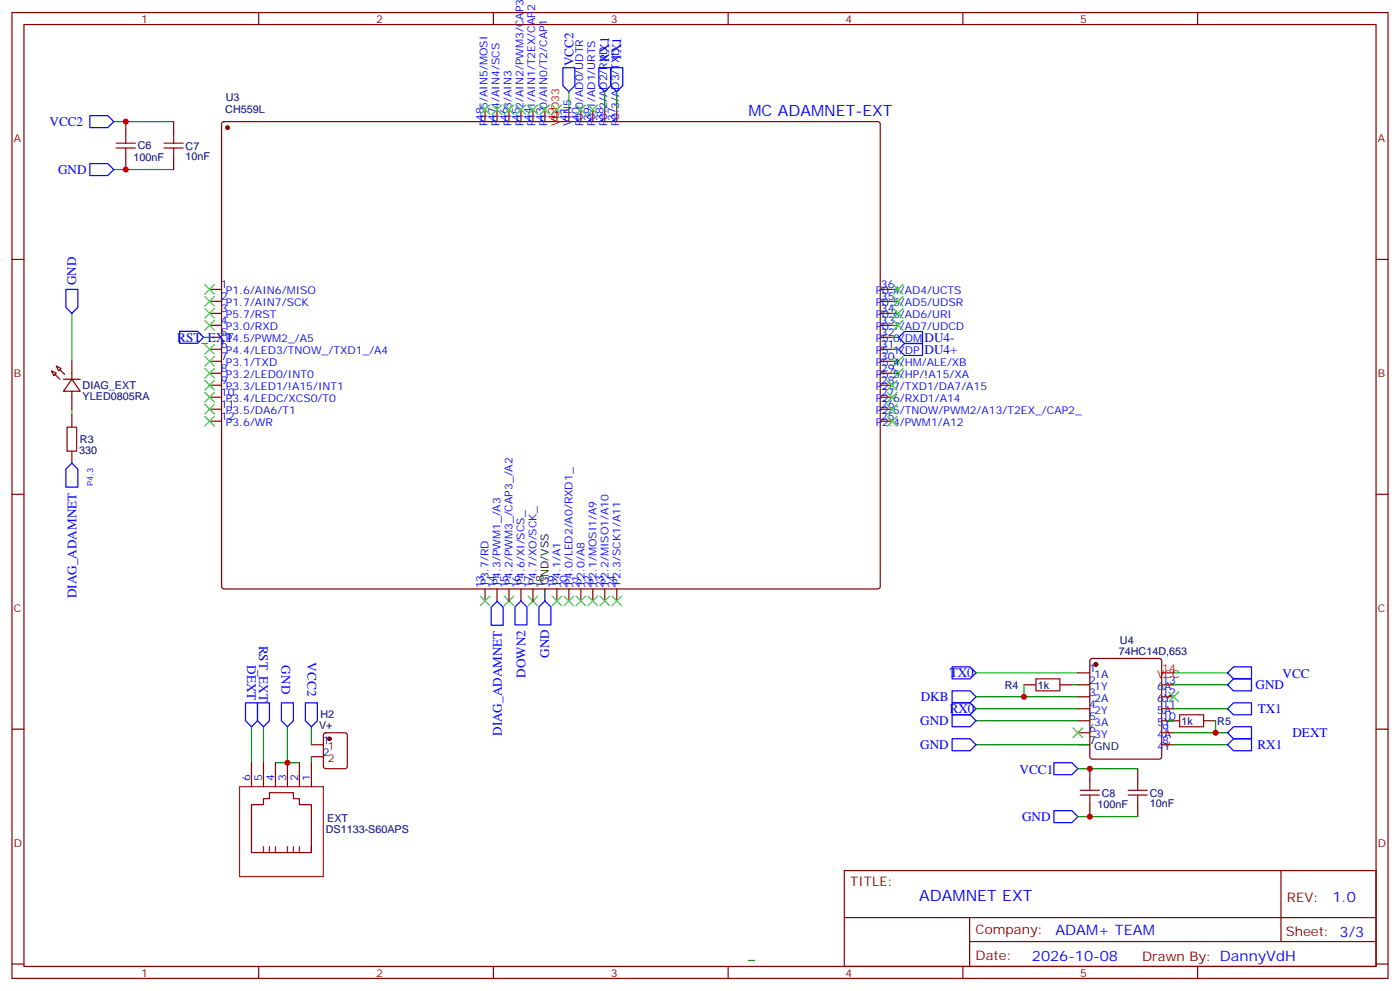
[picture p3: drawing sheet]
<svg xmlns="http://www.w3.org/2000/svg" width="412mm" height="292mm" viewBox="0 0 412 292" stroke-linecap="round" stroke-linejoin="round" font-family="sans-serif">
<g fill="none" stroke="#870000" stroke-width=".35">
<path d="M3.5 3.7h405.4v284.3h-405.4zM7.1 7.2h398.2v277.3h-398.2zM76.2 3.7v3.5M145.3 3.7v3.5M214.5 3.7v3.5M283.6 3.7v3.5M352.8 3.7v3.5M37 35.8v3.5M51.2 35.8v3.5M65.5 36l.5-.2h192.6l.5 .2 .2 .5-.1 136.5-.6 .4-192.9-.1-.4-.6v-136.2zM142.9 32.3v3.5M146.4 32.3v3.5"/>
<path d="M149.9 32.3v3.5M153.5 32.3v3.5M157 32.3v3.5M160.5 32.3v3.5M167.6 32.3v3.5M171.1 32.3v3.5M174.6 32.3v3.5M178.2 32.3v3.5M181.7 32.3v3.5M37 46.4v3.5M51.2 46.4v3.5M3.5 76.4h3.6"/>
<path d="M405.3 76.4h3.6M61.7 85.2h3.6M61.7 88.7h3.6M61.7 92.3h3.6M61.7 95.8h3.6M61.7 99.3h3.6M259.3 85.2h3.5M259.3 88.7h3.5M259.3 92.3h3.5M259.3 95.8h3.5M259.3 99.3h3.5M15.2 109.2l1.4 .7-.7 .7z"/>
<path d="M16.6 107.8l1.4 .7-.7 .7zM18.7 111.7h4.9M21.2 111.7l2.4 3.5h-4.9zM21.2 106.4v5.3M21.2 115.2v5.3M61.7 102.8h3.6M61.7 106.4h3.6M61.7 109.9h3.6M61.7 113.4h3.6M61.7 116.9h3.6M259.3 102.8h3.5M259.3 106.4h3.5"/>
<path d="M259.3 109.9h3.5M259.3 113.4h3.5M259.3 116.9h3.5M21.2 122.2v3.6M21.2 132.8v3.5M61.7 120.5h3.6M61.7 124h3.6M259.3 120.5h3.5M259.3 124h3.5M3.5 145.5h3.6M405.3 145.5h3.6M142.9 173.4v3.5"/>
<path d="M146.4 173.4v3.5M149.9 173.4v3.5M153.5 173.4v3.5M157 173.4v3.5M164 173.4v3.5M167.6 173.4v3.5M171.1 173.4v3.5M174.6 173.4v3.5M178.2 173.4v3.5M181.7 173.4v3.5M317.5 198.1h3.5M321.3 194.1l.4-.2h19.8l.5 .2 .2 .5v28.2l-.2 .5-.5 .2h-19.8l-.5-.2-.2-.5v-28.2z"/>
<path d="M3.5 214.7h3.6M91.7 219.3h3.5M95.5 215.9l.5-.2h5.6l.7 .5v9.4l-.5 .7h-5.8l-.7-.5-.1-9.4zM301.6 201.6h3.6M312.2 201.6h3.5M317.5 212.2h3.5M317.5 201.6h3.5M317.5 205.1h3.5M317.5 208.7h3.5M317.5 215.7h3.5M342.2 219.3h3.5M342.2 212.2h5.3"/>
<path d="M342.2 201.6h3.5M342.2 205.1h3.5M342.2 208.7h3.5M342.2 215.7h3.5M354.5 212.2h3.6M405.3 214.7h3.6M74.1 224.5v7.1M77.6 224.5v7.1M81.1 224.5v7.1M84.7 224.5v7.1M88.2 224.5v7.1M91.7 222.8h3.5"/>
<path d="M91.7 224.5v7.1M321 226.3v3.5M321 236.9v3.5M335.1 226.3v3.5M335.1 236.9v3.5M91.7 249.2v1.8v-14.1h-3.5v-1.8h-1.8v-1.7h-7v1.7h-1.8v1.8h-3.5v14.1h17.6M248.7 256.3h156.6v28.2h-156.6zM377.3 256.3v20.9M248.7 270.1h156.5M285.6 277.2h119.6M285.6 270.1v14.2M3.5 283.8h3.6"/>
<path d="M76.2 284.5v3.5M145.3 284.5v3.5M214.5 284.5v3.5M283.6 284.5v3.5M352.8 284.5v3.5M405.3 283.8h3.6"/>
</g>
<g fill="none" stroke="#3c3" stroke-width=".35">
<path d="M141.5 30.9l2.8 2.8M144.3 30.9l-2.8 2.8M145 30.9l2.8 2.8M147.8 30.9l-2.8 2.8M148.5 30.9l2.8 2.8M151.3 30.9l-2.8 2.8M152 30.9l2.9 2.8M154.9 30.9l-2.9 2.8M155.6 30.9l2.8 2.8M158.4 30.9l-2.8 2.8M159.1 30.9l2.8 2.8M161.9 30.9l-2.8 2.8"/>
<path d="M162.6 30.9l2.9 2.8M165.5 30.9l-2.9 2.8M169.7 30.9l2.8 2.8M172.5 30.9l-2.8 2.8M173.2 30.9l2.8 2.8M176 30.9l-2.8 2.8M60.3 90.8l2.8 2.9M60.3 94.4l2.8 2.8M60.3 87.3l2.8 2.8M60.3 83.8l2.8 2.8M63.1 90.8l-2.8 2.9M63.1 94.4l-2.8 2.8"/>
<path d="M63.1 87.3l-2.8 2.8M63.1 83.8l-2.8 2.8M263.2 87.3l2.8 2.8M263.2 90.8l2.8 2.9M263.2 94.4l2.8 2.8M263.2 83.8l2.8 2.8M266 87.3l-2.8 2.8M266 90.8l-2.8 2.9M266 94.4l-2.8 2.8M266 83.8l-2.8 2.8M60.3 105l2.8 2.8M60.3 101.4l2.8 2.8"/>
<path d="M60.3 108.5l2.8 2.8M60.3 112l2.8 2.8M60.3 115.5l2.8 2.9M60.3 119.1l2.8 2.8M63.1 105l-2.8 2.8M63.1 101.4l-2.8 2.8M63.1 108.5l-2.8 2.8M63.1 112l-2.8 2.8M63.1 115.5l-2.8 2.9M63.1 119.1l-2.8 2.8M261.4 112l2.8 2.8M261.4 115.5l2.8 2.9"/>
<path d="M261.4 119.1l2.8 2.8M263.2 108.5l2.8 2.8M263.2 105l2.8 2.8M264.2 112l-2.8 2.8M264.2 115.5l-2.8 2.9M264.2 119.1l-2.8 2.8M266 108.5l-2.8 2.8M266 105l-2.8 2.8M60.3 122.6l2.8 2.8M63.1 122.6l-2.8 2.8M261.4 122.6l2.8 2.8M264.2 122.6l-2.8 2.8"/>
<path d="M141.5 175.5l2.8 2.8M144.3 175.5l-2.8 2.8M148.5 175.5l2.8 2.8M151.3 175.5l-2.8 2.8M155.6 175.5l2.8 2.8M158.4 175.5l-2.8 2.8M162.6 175.5l2.9 2.8M165.5 175.5l-2.9 2.8M166.2 175.5l2.8 2.8M169 175.5l-2.8 2.8M169.7 175.5l2.8 2.8M172.5 175.5l-2.8 2.8"/>
<path d="M173.2 175.5l2.8 2.8M176 175.5l-2.8 2.8M176.7 175.5l2.9 2.8M179.6 175.5l-2.9 2.8M180.3 175.5l2.8 2.8M183.1 175.5l-2.8 2.8M316.1 214.3l2.8 2.8M318.9 214.3l-2.8 2.8M344.3 203.7l2.8 2.9M347.1 203.7l-2.8 2.9"/>
</g>
<g fill="#870000" stroke="#870000" stroke-width=".35">
<path d="M17.6 108.8l1.4 1.4z"/>
<path d="M16.2 110.2l1.4 1.5z"/>
<circle cx="67" cy="37.6" r=".53"/>
<circle cx="97" cy="217.5" r=".53"/>
<circle cx="322.8" cy="195.6" r=".53"/>
</g>
<path d="M160.5 173.4v3.5M317.5 219.3h3.5" fill="none" stroke="#000" stroke-width=".35"/>
<path d="M164 32.3v3.5M342.2 198.1h3.5" fill="none" stroke="#f00" stroke-width=".35"/>
<g fill="none" stroke="#00f" stroke-width=".35">
<path d="M165.8 19.9h3.5v5.3l-1.7 1.8-1.8-1.8zM176.4 19.9h3.5v5.3l-1.7 1.8-1.8-1.8zM179.9 19.9h3.5v5.3l-1.7 1.8-1.8-1.8zM26.5 34h5.2l1.8 1.8-1.8 1.8h-5.2zM26.5 48.2h5.2l1.8 1.7-1.8 1.8h-5.2zM19.4 85.2h3.5v5.3l-1.7 1.8-1.8-1.8zM52.9 97.5h5.3l1.8 1.8-1.8 1.8h-5.3zM266.4 97.6h5.3v3.5h-5.3l-1.7-1.7zM264.7 102.9l1.7-1.8h5.3v3.6h-5.3zM21.2 136.3l1.7 1.8v5.3h-3.5v-5.3zM144.7 178.8l1.8-1.8 1.7 1.8v5.3h-3.5zM151.7 178.7l1.8-1.8 1.7 1.8v5.3h-3.5z"/>
<path d="M158.7 178.7l1.8-1.8 1.8 1.8v5.3h-3.6zM280.5 196.3h5.3l1.7 1.8-1.7 1.7h-5.3zM363.4 196.3h5.3v3.5h-5.3l-1.8-1.7zM72.3 206.9h3.5v5.3l-1.7 1.8-1.8-1.8zM75.8 206.9h3.6v5.3l-1.8 1.8-1.8-1.8zM82.9 206.9h3.5v5.3l-1.7 1.8-1.8-1.8zM90 206.9h3.5v5.3l-1.8 1.8-1.7-1.8zM280.5 210.4h5.3l1.7 1.8-1.7 1.8h-5.3zM280.5 203.4h5.3l1.7 1.7-1.7 1.8h-5.3zM280.5 206.9h5.3l1.7 1.8-1.7 1.7h-5.3zM280.5 217.5h5.3l1.7 1.8-1.7 1.7h-5.3zM361.6 201.6l1.8-1.8h5.3v3.6h-5.3z"/>
<path d="M361.6 215.7l1.8-1.7h5.3v3.5h-5.3zM363.4 206.9h5.3v3.5h-5.3l-1.8-1.7zM363.4 217.5h5.3v3.5h-5.3l-1.8-1.7zM310.4 238.7h5.3l1.8 1.7-1.8 1.8h-5.3zM310.4 224.5h5.3l1.8 1.8-1.8 1.8h-5.3z"/>
</g>
<g fill="none" stroke="#008700" stroke-width=".35">
<path d="M33.5 35.8h17.7M167.6 27v5.3M178.2 27v5.3M181.7 27v5.3M33.5 49.9h17.7M21.2 92.3v14.1M60 99.3h1.7M262.8 99.3h1.8M262.8 85.2h1.8M262.8 88.7h1.8M262.8 92.3h1.8M262.8 95.8h1.8"/>
<path d="M262.8 102.8h1.8M262.8 106.4h1.8M262.8 109.9h1.8M21.2 120.5v1.7M287.5 198.1h30M345.7 198.1h15.9M74.1 214v10.5M77.6 214v10.5M84.7 214v10.5M91.7 214v5.3M287.5 219.3h30M287.5 212.2h30"/>
<path d="M287.5 208.7h30M287.5 205.1h30M301.6 201.6v3.5M315.7 201.6h1.8M344 212.2h1.7M345.7 201.6h15.9M345.7 219.3h15.9M345.7 208.7h15.9M358.1 212.2v3.5h-12.4M358.1 215.7h3.5M81.1 224.5h7.1M91.7 222.8v1.7"/>
<path d="M317.5 226.3h17.6M317.5 240.4h17.6M220.5 282.8h1.7"/>
</g>
<g fill="none" stroke="#a10000" stroke-width=".35">
<path d="M37 39.3v2.9M51.2 39.3v2.9M34.2 43.6h5.7M34.2 42.2h5.7M37 43.6v2.8M48.3 43.6h5.7M48.3 42.2h5.7M51.2 43.6v2.8M19.8 125.8h2.8v7h-2.8zM305.2 199.8h7v3.6h-7zM347.5 210.4h7v3.6h-7zM318.2 232.7h5.6"/>
<path d="M318.2 234.1h5.6M321 229.8v2.9M321 234.1v2.8M332.3 232.7h5.7M332.3 234.1h5.7M335.1 229.8v2.9M335.1 234.1v2.8"/>
</g>
<path d="M70.6 231.6h24.6v26.5h-24.6zM77.6 249.2v1.8M79.4 249.2v1.8M81.1 249.2v1.8M84.7 249.2v1.8M86.4 249.2v1.8M88.2 249.2v1.8" fill="none" stroke="#8c2424" stroke-width=".35"/>
<g fill="#c00">
<circle cx="37" cy="35.8" r=".88"/>
<circle cx="37" cy="49.9" r=".88"/>
<circle cx="84.7" cy="224.5" r=".88"/>
<circle cx="321" cy="240.4" r=".88"/>
<circle cx="321" cy="226.3" r=".88"/>
<circle cx="358.1" cy="215.7" r=".88"/>
<circle cx="301.6" cy="205.1" r=".88"/>
</g>
<g font-size="4.6" fill="#00f">
<text x="220.5" y="34">MC ADAMNET-EXT</text>
<text x="270.8" y="265.3">ADAMNET EXT</text>
</g>
<g font-size="4.2" fill="#00f">
<text x="392.5" y="265.6">1.0</text>
<text x="310.9" y="275.1">ADAM+ TEAM</text>
<text x="304" y="282.9">2026-10-08</text>
</g>
<g font-size="3.9" fill="#00f">
<text x="169" y="19.4" transform="rotate(-90 169 19.4)">VCC2</text>
<text x="179.4" y="18.2" transform="rotate(-90 179.4 18.2)">RX1</text>
<text x="183" y="18.1" transform="rotate(-90 183 18.1)">TX1</text>
<text x="14.6" y="37.2">VCC2</text>
<text x="17.1" y="51.2">GND</text>
<text x="22.4" y="84" transform="rotate(-90 22.4 84)">GND</text>
<text x="52.2" y="100.6">RST_EXT</text>
<text x="272.3" y="100.6">DU4-</text>
<text x="272.3" y="104.1">DU4+</text>
<text x="22.6" y="176.1" transform="rotate(-90 22.6 176.1)">DIAG_ADAMNET</text>
<text x="76.3" y="190" transform="rotate(90 76.3 190)">RST_EXT</text>
<text x="72.8" y="195.9" transform="rotate(90 72.8 195.9)">DEXT</text>
<text x="82.9" y="195.9" transform="rotate(90 82.9 195.9)">GND</text>
<text x="90.6" y="195" transform="rotate(90 90.6 195)">VCC2</text>
<text x="161.7" y="193.6" transform="rotate(-90 161.7 193.6)">GND</text>
<text x="154.8" y="199.6" transform="rotate(-90 154.8 199.6)">DOWN2</text>
<text x="279.8" y="199.3">TX0</text>
<text x="369.9" y="202.8">GND</text>
<text x="377.8" y="199.5">VCC</text>
<text x="271.2" y="206.3">DKB</text>
<text x="279.8" y="209.9">RX0</text>
<text x="370.5" y="209.9">TX1</text>
<text x="271.1" y="213.5">GND</text>
<text x="147.8" y="216.7" transform="rotate(-90 147.8 216.7)">DIAG_ADAMNET</text>
<text x="271.1" y="220.5">GND</text>
<text x="370.4" y="220.5">RX1</text>
<text x="380.7" y="217">DEXT</text>
<text x="300.3" y="227.7">VCC1</text>
<text x="301.1" y="241.7">GND</text>
</g>
<g font-size="3.9" fill="#800">
<text x="250.5" y="260.9">TITLE:</text>
<text x="379.1" y="265.6">REV:</text>
<text x="287.4" y="275.1">Company:</text>
<text x="378.7" y="275.7">Sheet: 3/3</text>
<text x="287.4" y="282.8">Date:</text>
<text x="336.4" y="282.8">Drawn By: DannyVdH</text>
</g>
<g font-size="3.2" fill="#800">
<text x="41.6" y="6.7">1</text>
<text x="110.8" y="6.7">2</text>
<text x="179.9" y="6.7">3</text>
<text x="249.1" y="6.7">4</text>
<text x="318.2" y="6.7">5</text>
<text x="4.1" y="41.8">A</text>
<text x="405.9" y="41.8">A</text>
<text x="4.1" y="110.9">B</text>
<text x="405.9" y="110.9">B</text>
<text x="4.1" y="180.1">C</text>
<text x="405.9" y="180.1">C</text>
<text x="96.6" y="220.7">1</text>
<text x="96.6" y="224.2">2</text>
<text x="4.1" y="249.2">D</text>
<text x="405.9" y="249.2">D</text>
<text x="41.6" y="287.5">1</text>
<text x="110.8" y="287.5">2</text>
<text x="179.9" y="287.5">3</text>
<text x="249.1" y="287.5">4</text>
<text x="318.2" y="287.5">5</text>
</g>
<g font-size="3.2" fill="#000080">
<text x="66.5" y="29.8">U3</text>
<text x="66.4" y="33.3">CH559L</text>
<text x="39.3" y="47.4">100nF</text>
<text x="40.6" y="44">C6</text>
<text x="54.7" y="47.2">10nF</text>
<text x="54.7" y="44">C7</text>
<text x="24.3" y="117.7">YLED0805RA</text>
<text x="24.3" y="114.5">DIAG_EXT</text>
<text x="23.5" y="130.4">R3</text>
<text x="23.3" y="133.7">330</text>
<text x="329.9" y="189.7">U4</text>
<text x="329.6" y="192.8">74HC14D,653</text>
<text x="296" y="202.7">R4</text>
<text x="305.7" y="202.7">1k</text>
<text x="94" y="214.7">V+</text>
<text x="94.4" y="211.4">H2</text>
<text x="348" y="213.4">1k</text>
<text x="358.6" y="213.4">R5</text>
<text x="323.3" y="237.9">100nF</text>
<text x="324.6" y="234.5">C8</text>
<text x="338.7" y="237.7">10nF</text>
<text x="338.7" y="234.5">C9</text>
<text x="96" y="245.3">DS1133-S60APS</text>
<text x="96.4" y="242">EXT</text>
</g>
<g font-size="3.2" fill="#00f">
<text x="142.5" y="35.6" transform="rotate(-90 142.5 35.6)">48</text>
<text x="146" y="35.6" transform="rotate(-90 146 35.6)">47</text>
<text x="149.6" y="35.6" transform="rotate(-90 149.6 35.6)">46</text>
<text x="153.1" y="35.6" transform="rotate(-90 153.1 35.6)">45</text>
<text x="156.6" y="35.6" transform="rotate(-90 156.6 35.6)">44</text>
<text x="160.2" y="35.6" transform="rotate(-90 160.2 35.6)">43</text>
<text x="167.2" y="35.6" transform="rotate(-90 167.2 35.6)">41</text>
<text x="170.7" y="35.6" transform="rotate(-90 170.7 35.6)">40</text>
<text x="174.3" y="35.6" transform="rotate(-90 174.3 35.6)">39</text>
<text x="177.8" y="35.6" transform="rotate(-90 177.8 35.6)">38</text>
<text x="181.3" y="35.6" transform="rotate(-90 181.3 35.6)">37</text>
<text x="143.6" y="37.1" transform="rotate(-90 143.6 37.1)">P1.5/AIN5/MOSI</text>
<text x="147.1" y="37.1" transform="rotate(-90 147.1 37.1)">P1.4/AIN4/SCS</text>
<text x="150.6" y="37.1" transform="rotate(-90 150.6 37.1)">P1.3/AIN3</text>
<text x="154.2" y="37.1" transform="rotate(-90 154.2 37.1)">P1.2/AIN2/PWM3/CAP3</text>
<text x="157.7" y="37.1" transform="rotate(-90 157.7 37.1)">P1.1/AIN1/T2EX/CAP2</text>
<text x="161.2" y="37.1" transform="rotate(-90 161.2 37.1)">P1.0/AIN0/T2/CAP1</text>
<text x="168.3" y="37.1" transform="rotate(-90 168.3 37.1)">VIN5</text>
<text x="171.8" y="37.1" transform="rotate(-90 171.8 37.1)">P0.0/AD0/UDTR</text>
<text x="175.3" y="37.1" transform="rotate(-90 175.3 37.1)">P0.1/AD1/URTS</text>
<text x="178.9" y="37.1" transform="rotate(-90 178.9 37.1)">P0.2/AD2/RXD_</text>
<text x="182.4" y="37.1" transform="rotate(-90 182.4 37.1)">P0.3/AD3/TXD_</text>
<text x="65.1" y="84.8">1</text>
<text x="65.1" y="88.4">2</text>
<text x="66.6" y="86.6">P1.6/AIN6/MISO</text>
<text x="258" y="86.6">P0.4/AD4/UCTS</text>
<text x="259.5" y="88.4">35</text>
<text x="259.5" y="84.8">36</text>
<text x="65.1" y="91.9">3</text>
<text x="65.1" y="95.4">4</text>
<text x="66.6" y="90.1">P1.7/AIN7/SCK</text>
<text x="66.6" y="93.7">P5.7/RST</text>
<text x="258" y="93.7">P0.6/AD6/URI</text>
<text x="258" y="90.1">P0.5/AD5/UDSR</text>
<text x="259.5" y="95.4">33</text>
<text x="259.5" y="91.9">34</text>
<text x="65.1" y="99">5</text>
<text x="66.6" y="97.2">P3.0/RXD</text>
<text x="66.6" y="100.7">P4.5/PWM2_/A5</text>
<text x="258" y="100.7">P5.0/DM</text>
<text x="258" y="97.2">P0.7/AD7/UDCD</text>
<text x="259.5" y="99">32</text>
<text x="65.1" y="102.5">6</text>
<text x="65.1" y="106">7</text>
<text x="66.6" y="104.2">P4.4/LED3/TNOW_/TXD1_/A4</text>
<text x="66.6" y="107.8">P3.1/TXD</text>
<text x="258" y="107.8">P5.4/HM/ALE/XB</text>
<text x="258" y="104.2">P5.1/DP</text>
<text x="259.5" y="106">30</text>
<text x="259.5" y="102.5">31</text>
<text x="65.1" y="109.5">8</text>
<text x="65.1" y="113.1">9</text>
<text x="66.6" y="111.3">P3.2/LED0/INT0</text>
<text x="258" y="111.3">P5.5/HP/!A15/XA</text>
<text x="259.5" y="113.1">28</text>
<text x="259.5" y="109.5">29</text>
<text x="65.1" y="116.6">10</text>
<text x="66.6" y="114.8">P3.3/LED1/!A15/INT1</text>
<text x="66.6" y="118.4">P3.4/LEDC/XCS0/T0</text>
<text x="258" y="118.4">P2.6/RXD1/A14</text>
<text x="258" y="114.8">P2.7/TXD1/DA7/A15</text>
<text x="259.5" y="116.6">27</text>
<text x="65.1" y="120.1">11</text>
<text x="65.1" y="123.6">12</text>
<text x="66.6" y="121.9">P3.5/DA6/T1</text>
<text x="66.6" y="125.4">P3.6/WR</text>
<text x="258" y="125.4">P2.4/PWM1/A12</text>
<text x="258" y="121.9">P2.5/TNOW/PWM2/A13/T2EX_/CAP2_</text>
<text x="259.5" y="123.6">25</text>
<text x="259.5" y="120.1">26</text>
<text x="142.5" y="173.2" transform="rotate(-90 142.5 173.2)">13</text>
<text x="143.9" y="172.3" transform="rotate(-90 143.9 172.3)">P3.7/RD</text>
<text x="146" y="173.2" transform="rotate(-90 146 173.2)">14</text>
<text x="147.5" y="172.3" transform="rotate(-90 147.5 172.3)">P4.3/PWM1_/A3</text>
<text x="149.6" y="173.2" transform="rotate(-90 149.6 173.2)">15</text>
<text x="151" y="172.3" transform="rotate(-90 151 172.3)">P4.2/PWM3_/CAP3_/A2</text>
<text x="153.1" y="173.2" transform="rotate(-90 153.1 173.2)">16</text>
<text x="154.5" y="172.3" transform="rotate(-90 154.5 172.3)">P4.6/XI/SCS_</text>
<text x="156.6" y="173.2" transform="rotate(-90 156.6 173.2)">17</text>
<text x="158" y="172.3" transform="rotate(-90 158 172.3)">P4.7/XO/SCK_</text>
<text x="163.7" y="173.2" transform="rotate(-90 163.7 173.2)">19</text>
<text x="165.1" y="172.3" transform="rotate(-90 165.1 172.3)">P4.1/A1</text>
<text x="167.2" y="173.2" transform="rotate(-90 167.2 173.2)">20</text>
<text x="168.6" y="172.3" transform="rotate(-90 168.6 172.3)">P4.0/LED2/A0/RXD1_</text>
<text x="170.7" y="173.2" transform="rotate(-90 170.7 173.2)">21</text>
<text x="172.2" y="172.3" transform="rotate(-90 172.2 172.3)">P2.0/A8</text>
<text x="174.3" y="173.2" transform="rotate(-90 174.3 173.2)">22</text>
<text x="175.7" y="172.3" transform="rotate(-90 175.7 172.3)">P2.1/MOSI1/A9</text>
<text x="177.8" y="173.2" transform="rotate(-90 177.8 173.2)">23</text>
<text x="179.2" y="172.3" transform="rotate(-90 179.2 172.3)">P2.2/MISO1/A10</text>
<text x="181.3" y="173.2" transform="rotate(-90 181.3 173.2)">24</text>
<text x="182.7" y="172.3" transform="rotate(-90 182.7 172.3)">P2.3/SCK1/A11</text>
<text x="320.9" y="197.7">1</text>
<text x="320.9" y="201.3">2</text>
<text x="322.3" y="199.5">1A</text>
<text x="322.3" y="203">1Y</text>
<text x="340.9" y="203">6A</text>
<text x="342.4" y="201.3">13</text>
<text x="320.9" y="204.8">3</text>
<text x="320.9" y="208.3">4</text>
<text x="322.3" y="206.6">2A</text>
<text x="340.9" y="206.6">6Y</text>
<text x="342.4" y="208.3">11</text>
<text x="342.4" y="204.8">12</text>
<text x="320.9" y="211.8">5</text>
<text x="320.9" y="215.4">6</text>
<text x="322.3" y="210.1">2Y</text>
<text x="322.3" y="213.6">3A</text>
<text x="340.9" y="213.6">5Y</text>
<text x="340.9" y="210.1">5A</text>
<text x="342.4" y="215.4">9</text>
<text x="342.4" y="211.8">10</text>
<text x="95.1" y="218.9">1</text>
<text x="322.3" y="217.1">3Y</text>
<text x="340.9" y="220.7">4Y</text>
<text x="340.9" y="217.1">4A</text>
<text x="342.4" y="218.9">8</text>
<text x="95.1" y="222.4">2</text>
<text x="73.7" y="229.8" transform="rotate(-90 73.7 229.8)">6</text>
<text x="77.3" y="229.8" transform="rotate(-90 77.3 229.8)">5</text>
<text x="80.8" y="229.8" transform="rotate(-90 80.8 229.8)">4</text>
<text x="84.3" y="229.8" transform="rotate(-90 84.3 229.8)">3</text>
<text x="87.8" y="229.8" transform="rotate(-90 87.8 229.8)">2</text>
<text x="91.4" y="229.8" transform="rotate(-90 91.4 229.8)">1</text>
</g>
<g font-size="3.2" fill="#f00">
<text x="163.7" y="35.6" transform="rotate(-90 163.7 35.6)">42</text>
<text x="164.7" y="37.1" transform="rotate(-90 164.7 37.1)">VDD33</text>
<text x="342.4" y="197.7">14</text>
<text x="340.9" y="199.5">VCC</text>
</g>
<g font-size="3.2">
<text x="160.2" y="173.2" transform="rotate(-90 160.2 173.2)">18</text>
<text x="161.6" y="172.3" transform="rotate(-90 161.6 172.3)">GND/VSS</text>
<text x="320.9" y="218.9">7</text>
<text x="322.3" y="220.7">GND</text>
</g>
<text font-size="2.5" fill="#00f" x="27.5" y="143.2" transform="rotate(-90 27.5 143.2)">P4.3</text>
</svg>
